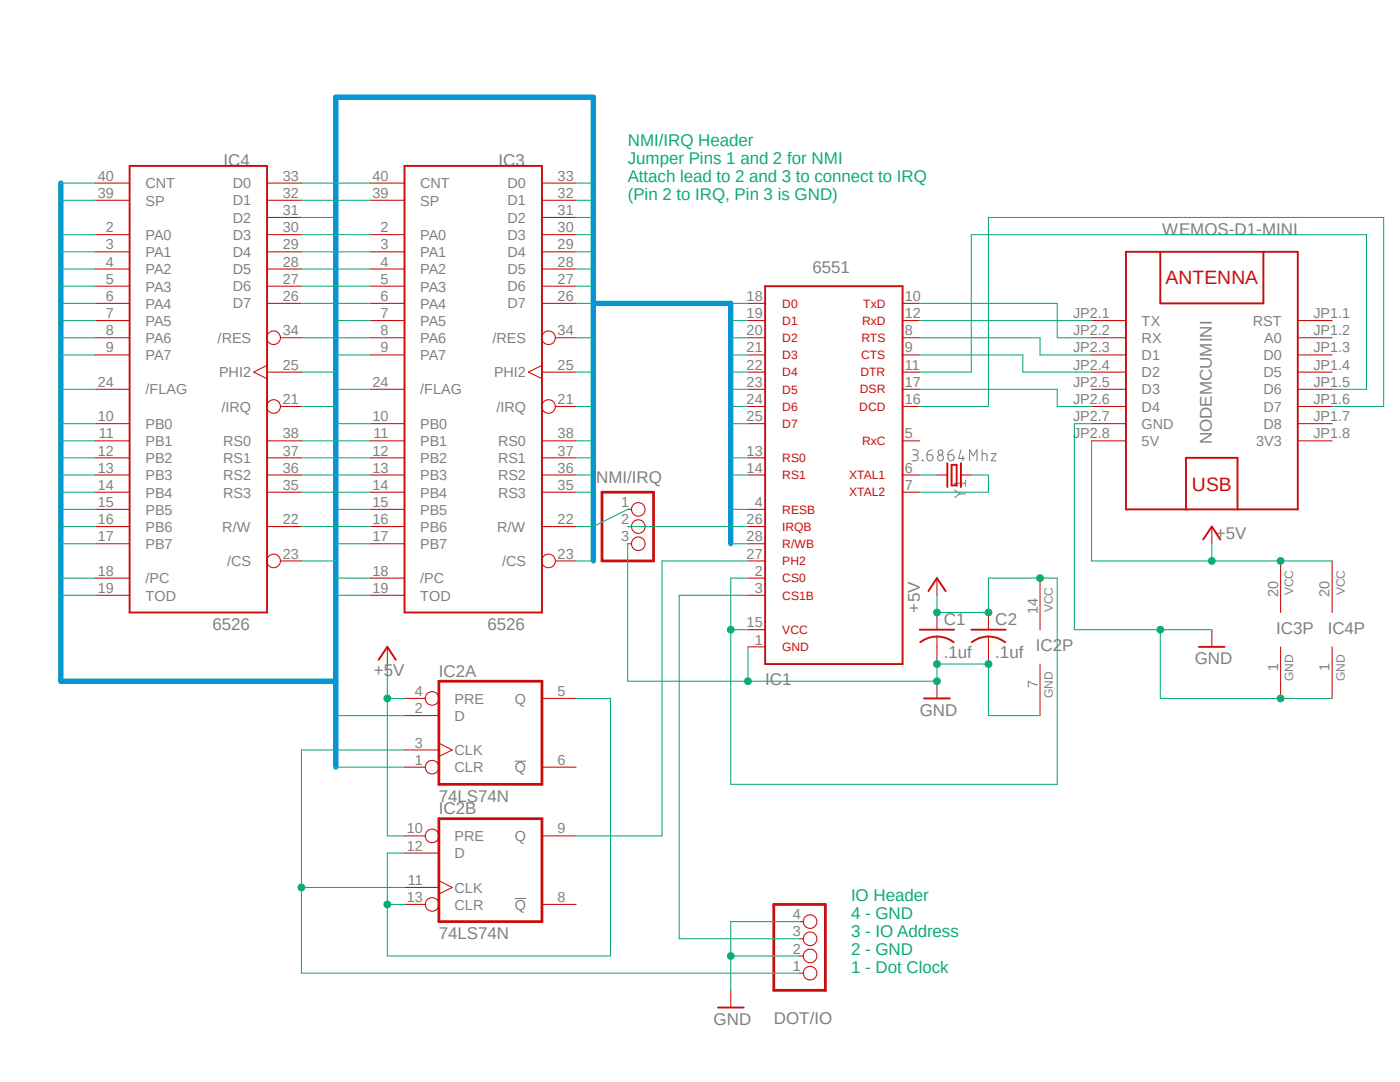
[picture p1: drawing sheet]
<svg xmlns="http://www.w3.org/2000/svg" width="279mm" height="216mm" viewBox="0 0 279 216" stroke-linecap="round" stroke-linejoin="round" font-family="sans-serif">
<path d="M11.6 18.9l264.7 186.5M276.3 18.9l-264.7 186.5" fill="none" stroke="#fff" stroke-width=".2"/>
<g fill="none" stroke="#808080" stroke-width=".21">
<path d="M182 89.7h.8a.49 .49 0 0 1 .4 .5 .49 .49 0 0 1-.4 .5h-.5M182.6 90.7a.61 .61 0 0 1 .6 .6 .61 .61 0 0 1-.6 .6h-.6M184.1 91.8l.1 .1zM185 90.7h.7a.61 .61 0 0 1 .5 .7 .61 .61 0 0 1-.6 .5 .61 .61 0 0 1-.6-.5zM186 89.7a1 1 0 0 0-1 1M189.2 90.7h.7a.63 .63 0 0 1 .5 .7 .63 .63 0 0 1-.6 .6 .63 .63 0 0 1-.6-.6zM190.2 89.7a1.07 1.07 0 0 0-1 1M190.5 97.8l1.1 .8M191.6 98.6l-1.1 .7M191.6 98.6h1.1M191.8 89.7l-.5 1.8h1.2M192.2 91v.9"/>
<path d="M192.7 96.4h-2.2l.5 .6M192.7 95.8v1.2M193.5 91.9v-2.2l.7 1.3 .8-1.3v2.2M196 90.5h.6l.3 .2 .1 1.2M196 89.7v2.2M197.8 90.5h1l-1 1.4h1M102.7 151.9h2.3M102.7 179.3h2.3"/>
<circle cx="187.7" cy="90.3" r=".48"/>
<circle cx="187.7" cy="91.4" r=".6"/>
</g>
<g fill="none" stroke="#c90d0c" stroke-width=".38">
<path d="M25.9 33.1h27.4v89.1h-27.4zM80.7 33.1h27.5v89.1h-27.5zM152.7 57.1h27.4v75.4h-27.4zM224.7 50.2h34.3v51.4h-34.3zM231.6 50.2v10.3h20.5v-10.3M189.1 92.4v4.8M189.9 92.8h1v4.1h-1zM191.8 92.4v4.8M185.3 117.9l1.7-2.5 1.7 2.5M236.7 101.6v-10.2h10.3v10.2M240.1 107.7l1.8-2.6 1.6 2.6M75.6 131.7l1.7-2.6 1.7 2.6"/>
<path d="M183.6 125.6h6.8M183.6 128.1a5.5 5.5 0 0 1 6.7 0M184.4 139.4h5.2M193.8 125.6h6.9M193.9 128.1a5.5 5.5 0 0 1 6.7 0M239.3 129.1h5.1M143.3 201h5.1"/>
</g>
<g fill="none" stroke="#c90d0c" stroke-width=".21">
<path d="M19 40h6.9M19 36.5h6.9M53.3 40h6.9M53.3 36.5h6.9M73.9 40h6.8M73.9 36.5h6.8M108.2 40h6.8M108.2 36.5h6.8M19 57.1h6.9M19 53.7h6.9M19 50.2h6.9M19 46.8h6.9"/>
<path d="M53.3 57.1h6.9M53.3 53.7h6.9M53.3 50.2h6.9M53.3 46.8h6.9M53.3 43.4h6.9M73.9 57.1h6.8M73.9 53.7h6.8M73.9 50.2h6.8M73.9 46.8h6.8M108.2 57.1h6.8M108.2 53.7h6.8M108.2 50.2h6.8"/>
<path d="M108.2 46.8h6.8M108.2 43.4h6.8M19 67.4h6.9M19 70.8h6.9M19 60.5h6.9M19 64h6.9M19 77.7h6.9M53.3 60.5h6.9M53.3 74.3h6.9M53.3 72.9l-2.7 1.4 2.7 1.3M56 67.4h4.2M73.9 67.4h6.8"/>
<path d="M73.9 70.8h6.8M73.9 60.5h6.8M73.9 64h6.8M73.9 77.7h6.8M108.2 60.5h6.8M108.2 74.3h6.8M108.2 72.9l-2.7 1.4 2.7 1.3M110.8 67.4h4.2M149.3 67.4h3.4M149.3 70.8h3.4M149.3 60.5h3.4M149.3 74.3h3.4"/>
<path d="M149.3 64h3.4M149.3 77.7h3.4M180.1 67.4h3.5M180.1 70.8h3.5M180.1 60.5h3.5M180.1 74.3h3.5M180.1 64h3.5M180.1 77.7h3.5M217.8 67.4h6.9M217.8 70.8h6.9M217.8 74.3h6.9M217.8 64h6.9"/>
<path d="M217.8 77.7h6.9M259 67.4h6.9M259 70.8h6.9M259 74.3h6.9M259 64h6.9M259 77.7h6.9M19 88h6.9M19 94.8h6.9M19 98.2h6.9M19 91.4h6.9M19 84.5h6.9M53.3 88h6.9"/>
<path d="M53.3 94.8h6.9M53.3 98.2h6.9M53.3 91.4h6.9M56 81.1h4.2M73.9 88h6.8M73.9 94.8h6.8M73.9 98.2h6.8M73.9 91.4h6.8M73.9 84.5h6.8M108.2 88h6.8M108.2 94.8h6.8M108.2 98.2h6.8"/>
<path d="M108.2 91.4h6.8M110.8 81.1h4.2M149.3 94.8h3.4M149.3 91.4h3.4M149.3 81.1h3.4M149.3 84.5h3.4M180.1 88h3.5M180.1 94.8h3.5M180.1 98.2h3.5M180.1 81.1h3.5M187 94.8h2.1M191.8 94.8h2"/>
<path d="M217.8 88h6.9M217.8 81.1h6.9M217.8 84.5h6.9M259 88h6.9M259 81.1h6.9M259 84.5h6.9M19 115.4h6.9M19 118.8h6.9M19 101.6h6.9M19 105.1h6.9M19 108.5h6.9M53.3 105.1h6.9"/>
<path d="M56 111.9h4.2M73.9 115.4h6.8M73.9 118.8h6.8M73.9 101.6h6.8M73.9 105.1h6.8M73.9 108.5h6.8M108.2 105.1h6.8M110.8 111.9h4.2M125.3 101.6h.7M125.3 105.1h.7M125.3 108.5h.7M149.3 115.4h3.4"/>
<path d="M149.3 118.8h3.4M149.3 101.6h3.4M149.3 105.1h3.4M149.3 111.9h3.4M149.3 108.5h3.4M187 115.4v3.4M207.6 115.4v10.2M241.9 105.1v3.4M255.6 111.9v10.3M265.9 111.9v10.3M77.3 129.1v3.4M80.7 139.4h4.2"/>
<path d="M108.2 139.4h6.8M149.3 129.1h3.4M149.3 125.6h3.4M187 122.2v3.4M187 127v5.5M187 135.9v3.5M197.3 122.2v3.4M197.3 127v5.5M207.6 132.5v10.3M241.9 125.6v3.5M255.6 129.1v10.3M265.9 129.1v10.3"/>
<path d="M80.7 153.1h4.2M80.7 142.8h6.9M80.7 149.6h6.9M87.6 148.3l2.7 1.3-2.7 1.4M108.2 153.1h6.8M80.7 170.2h6.9M80.7 177.1h6.9M80.7 166.8h4.2M87.6 175.7l2.7 1.4-2.7 1.3M108.2 166.8h6.8M80.7 180.5h4.2M108.2 180.5h6.8"/>
<path d="M145.8 197.6v3.4M159.6 194.2h.7M159.6 190.8h.7M159.6 187.3h.7M159.6 183.9h.7"/>
<circle cx="54.6" cy="67.4" r="1.36"/>
<circle cx="109.5" cy="67.4" r="1.36"/>
<circle cx="54.6" cy="81.1" r="1.36"/>
<circle cx="109.5" cy="81.1" r="1.36"/>
<circle cx="54.6" cy="111.9" r="1.36"/>
<circle cx="109.5" cy="111.9" r="1.36"/>
<circle cx="127.4" cy="101.6" r="1.36"/>
<circle cx="127.4" cy="105.1" r="1.36"/>
<circle cx="127.4" cy="108.5" r="1.36"/>
<circle cx="86.2" cy="139.4" r="1.36"/>
<circle cx="86.2" cy="153.1" r="1.36"/>
<circle cx="86.2" cy="166.8" r="1.36"/>
<circle cx="86.2" cy="180.5" r="1.36"/>
<circle cx="161.7" cy="187.3" r="1.36"/>
<circle cx="161.7" cy="194.2" r="1.36"/>
<circle cx="161.7" cy="190.8" r="1.36"/>
<circle cx="161.7" cy="183.9" r="1.36"/>
</g>
<path d="M120.1 98.2h10.3v13.7h-10.3zM87.6 135.9h20.6v20.6h-20.6zM87.6 163.4h20.6v20.5h-20.6zM154.4 180.5h10.3v17.1h-10.3z" fill="none" stroke="#c90d0c" stroke-width=".55"/>
<path d="M12.1 36.5v99.4h54.9M118.4 60.5h27.4v48M118.4 111.9v-92.5h-51.4v133.7" fill="none" stroke="#0696d7" stroke-width="1.1"/>
<path d="M183.6 94.8h3.4M193.8 94.8h3.5v3.4h-13.7M217.8 84.5h-3.4v41.1h27.5M231.6 125.6v13.8h34.3" fill="none" stroke="#0dab76" stroke-width=".21"/>
<circle cx="255.6" cy="139.4" r=".68" fill="#0dab76"/>
<circle cx="255.6" cy="139.4" r=".68" fill="none" stroke="#0dab76" stroke-width=".2"/>
<circle cx="231.6" cy="125.6" r=".68" fill="#0dab76"/>
<circle cx="231.6" cy="125.6" r=".68" fill="none" stroke="#0dab76" stroke-width=".2"/>
<path d="M187 132.5h10.3v10.3h10.3" fill="none" stroke="#0dab76" stroke-width=".21"/>
<circle cx="197.3" cy="132.5" r=".68" fill="#0dab76"/>
<circle cx="197.3" cy="132.5" r=".68" fill="none" stroke="#0dab76" stroke-width=".2"/>
<path d="M187 132.5v3.4" fill="none" stroke="#0dab76" stroke-width=".21"/>
<circle cx="187" cy="132.5" r=".68" fill="#0dab76"/>
<circle cx="187" cy="132.5" r=".68" fill="none" stroke="#0dab76" stroke-width=".2"/>
<path d="M149.3 129.1v6.8h37.7" fill="none" stroke="#0dab76" stroke-width=".21"/>
<circle cx="187" cy="135.9" r=".68" fill="#0dab76"/>
<circle cx="187" cy="135.9" r=".68" fill="none" stroke="#0dab76" stroke-width=".2"/>
<path d="M125.3 108.5v27.4h24" fill="none" stroke="#0dab76" stroke-width=".21"/>
<circle cx="149.3" cy="135.9" r=".68" fill="#0dab76"/>
<circle cx="149.3" cy="135.9" r=".68" fill="none" stroke="#0dab76" stroke-width=".2"/>
<path d="M145.8 190.8h13.8M159.6 183.9h-13.8v13.7" fill="none" stroke="#0dab76" stroke-width=".21"/>
<circle cx="145.8" cy="190.8" r=".68" fill="#0dab76"/>
<circle cx="145.8" cy="190.8" r=".68" fill="none" stroke="#0dab76" stroke-width=".2"/>
<path d="M187 118.8v3.4h10.3" fill="none" stroke="#0dab76" stroke-width=".21"/>
<circle cx="187" cy="122.2" r=".68" fill="#0dab76"/>
<circle cx="187" cy="122.2" r=".68" fill="none" stroke="#0dab76" stroke-width=".2"/>
<path d="M149.3 115.4h-3.5v41.1h65.2v-41.1h-3.4M145.8 125.6h3.5" fill="none" stroke="#0dab76" stroke-width=".21"/>
<circle cx="145.8" cy="125.6" r=".68" fill="#0dab76"/>
<circle cx="145.8" cy="125.6" r=".68" fill="none" stroke="#0dab76" stroke-width=".2"/>
<path d="M207.6 115.4h-10.3v6.8" fill="none" stroke="#0dab76" stroke-width=".21"/>
<circle cx="197.3" cy="122.2" r=".68" fill="#0dab76"/>
<circle cx="197.3" cy="122.2" r=".68" fill="none" stroke="#0dab76" stroke-width=".2"/>
<circle cx="207.6" cy="115.4" r=".68" fill="#0dab76"/>
<circle cx="207.6" cy="115.4" r=".68" fill="none" stroke="#0dab76" stroke-width=".2"/>
<path d="M217.8 88v23.9h24.1v-3.4" fill="none" stroke="#0dab76" stroke-width=".21"/>
<circle cx="241.8" cy="111.9" r=".68" fill="#0dab76"/>
<circle cx="241.8" cy="111.9" r=".68" fill="none" stroke="#0dab76" stroke-width=".2"/>
<path d="M241.9 111.9h24" fill="none" stroke="#0dab76" stroke-width=".21"/>
<circle cx="255.6" cy="111.9" r=".68" fill="#0dab76"/>
<circle cx="255.6" cy="111.9" r=".68" fill="none" stroke="#0dab76" stroke-width=".2"/>
<path d="M77.3 139.4h3.4M77.3 132.5v34.3h3.4" fill="none" stroke="#0dab76" stroke-width=".21"/>
<circle cx="77.3" cy="139.4" r=".68" fill="#0dab76"/>
<circle cx="77.3" cy="139.4" r=".68" fill="none" stroke="#0dab76" stroke-width=".2"/>
<g fill="none" stroke="#0dab76" stroke-width=".21">
<path d="M12.1 36.5h6.9M12.1 40h6.9M60.2 36.5h13.7M60.2 40h13.7M115 36.5h3.4M115 40h3.4M12.1 46.8h6.9M12.1 50.2h6.9M12.1 53.7h6.9M12.1 57.1h6.9M60.2 46.8h13.7M60.2 43.4h6.8"/>
<path d="M60.2 50.2h13.7M60.2 53.7h13.7M60.2 57.1h13.7M115 46.8h3.4M115 43.4h3.4M115 50.2h3.4M115 53.7h3.4M115 57.1h3.4M12.1 64h6.9M12.1 60.5h6.9M12.1 67.4h6.9M12.1 70.8h6.9"/>
<path d="M12.1 77.7h6.9M60.2 60.5h13.7M60.2 67.4h13.7M60.2 74.3h6.8M67 64h6.9M67 70.8h6.9M67 77.7h6.9M115 60.5h3.4M115 67.4h3.4M115 74.3h3.4M145.8 64h3.5M145.8 60.5h3.5"/>
<path d="M145.8 67.4h3.5M145.8 70.8h3.5M145.8 74.3h3.5M145.8 77.7h3.5M183.6 64h34.2M183.6 60.5h27.4v6.9h6.8M183.6 77.7h27.4v3.4h6.8M183.6 67.4h24v3.4h10.2M183.6 70.8h20.5v3.5h13.7M183.6 74.3h10.2v-27.5h78.9v30.9h-6.8M12.1 84.5h6.9M12.1 88h6.9"/>
<path d="M12.1 91.4h6.9M12.1 94.8h6.9M12.1 98.2h6.9M60.2 81.1h6.8M60.2 88h13.7M60.2 91.4h13.7M60.2 94.8h13.7M60.2 98.2h13.7M67 84.5h6.9M115 81.1h3.4M115 88h3.4M115 91.4h3.4"/>
<path d="M115 94.8h3.4M115 98.2h3.4M145.8 81.1h3.5M145.8 84.5h3.5M145.8 91.4h3.5M145.8 94.8h3.5M183.6 81.1h13.7v-37.7h78.8v37.7h-10.2M12.1 101.6h6.9M12.1 105.1h6.9M12.1 108.5h6.9M12.1 115.4h6.9M12.1 118.8h6.9"/>
<path d="M60.2 105.1h13.7M60.2 111.9h6.8M67 101.6h6.9M67 108.5h6.9M67 115.4h6.9M67 118.8h6.9M115 111.9h3.4M125.3 101.6l-6.9 3.5h-3.4M145.8 101.6h3.5M145.8 108.5h3.5M67 153.1h13.7M67 142.8h13.7"/>
<path d="M80.7 149.6h-20.5v44.6M60.2 177.1h20.5"/>
</g>
<circle cx="60.2" cy="177.1" r=".68" fill="#0dab76"/>
<circle cx="60.2" cy="177.1" r=".68" fill="none" stroke="#0dab76" stroke-width=".2"/>
<path d="M115 139.4h6.8v51.4h-44.5v-20.6h3.4M60.2 194.2h99.4M77.3 180.5h3.4" fill="none" stroke="#0dab76" stroke-width=".21"/>
<circle cx="77.3" cy="180.5" r=".68" fill="#0dab76"/>
<circle cx="77.3" cy="180.5" r=".68" fill="none" stroke="#0dab76" stroke-width=".2"/>
<path d="M125.3 105.1h24M149.3 111.9h-17.2v54.9h-17.1M149.3 118.8h-13.7v68.5h24" fill="none" stroke="#0dab76" stroke-width=".21"/>
<g font-size="3.9" fill="#c90d0c">
<text x="232.6" y="56.7">ANTENNA</text>
<text x="237.9" y="97.9">USB</text>
</g>
<g font-size="3.4" fill="#0dab76">
<text x="125.3" y="29.2">NMI/IRQ Header</text>
<text x="125.3" y="32.8">Jumper Pins 1 and 2 for NMI</text>
<text x="125.3" y="36.4">Attach lead to 2 and 3 to connect to IRQ</text>
<text x="125.3" y="40">(Pin 2 to IRQ, Pin 3 is GND)</text>
<text x="169.8" y="179.8">IO Header</text>
<text x="169.8" y="183.4">4 - GND</text>
<text x="169.8" y="187">3 - IO Address</text>
<text x="169.8" y="190.6">2 - GND</text>
<text x="169.8" y="194.2">1 - Dot Clock</text>
</g>
<g font-size="3.4" fill="#808080">
<text x="44.6" y="33.1">IC4</text>
<text x="99.5" y="33.1">IC3</text>
<text x="231.9" y="46.8">WEMOS-D1-MINI</text>
<text x="162.1" y="54.5">6551</text>
<text x="241.9" y="88.6" transform="rotate(-90 241.9 88.6)">NODEMCUMINI</text>
<text x="119" y="96.4">NMI/IRQ</text>
<text x="242.6" y="107.5">+5V</text>
<text x="42.4" y="125.6">6526</text>
<text x="97.3" y="125.6">6526</text>
<text x="183.6" y="122.2" transform="rotate(-90 183.6 122.2)">+5V</text>
<text x="188.3" y="124.8">C1</text>
<text x="198.6" y="124.8">C2</text>
<text x="188.3" y="131.3">.1uf</text>
<text x="198.6" y="131.3">.1uf</text>
<text x="206.7" y="129.9">IC2P</text>
<text x="254.7" y="126.5">IC3P</text>
<text x="265" y="126.5">IC4P</text>
<text x="74.6" y="134.9">+5V</text>
<text x="87.6" y="135.1">IC2A</text>
<text x="152.7" y="136.8">IC1</text>
<text x="238.4" y="132.5">GND</text>
<text x="183.6" y="142.8">GND</text>
<text x="87.6" y="159.9">74LS74N</text>
<text x="87.6" y="162.5">IC2B</text>
<text x="87.6" y="187.3">74LS74N</text>
<text x="142.4" y="204.5">GND</text>
<text x="154.4" y="204.3">DOT/IO</text>
</g>
<g font-size="2.9" fill="#808080">
<text x="19.5" y="39.5">39</text>
<text x="19.5" y="36.1">40</text>
<text x="29" y="41">SP</text>
<text x="29" y="37.6">CNT</text>
<text x="46.4" y="41">D1</text>
<text x="46.4" y="37.5">D0</text>
<text x="56.4" y="39.5">32</text>
<text x="56.4" y="36.1">33</text>
<text x="74.3" y="39.5">39</text>
<text x="74.3" y="36.1">40</text>
<text x="83.9" y="41">SP</text>
<text x="83.9" y="37.6">CNT</text>
<text x="101.3" y="41">D1</text>
<text x="101.3" y="37.5">D0</text>
<text x="111.3" y="39.5">32</text>
<text x="111.3" y="36.1">33</text>
<text x="21.1" y="46.4">2</text>
<text x="29" y="47.9">PA0</text>
<text x="46.4" y="47.8">D3</text>
<text x="46.4" y="44.4">D2</text>
<text x="56.4" y="46.4">30</text>
<text x="56.4" y="42.9">31</text>
<text x="75.9" y="46.4">2</text>
<text x="83.9" y="47.9">PA0</text>
<text x="101.3" y="47.8">D3</text>
<text x="101.3" y="44.4">D2</text>
<text x="111.3" y="46.4">30</text>
<text x="111.3" y="42.9">31</text>
<text x="21.1" y="53.2">4</text>
<text x="21.1" y="49.8">3</text>
<text x="29" y="51.3">PA1</text>
<text x="46.4" y="51.3">D4</text>
<text x="56.4" y="53.2">28</text>
<text x="56.4" y="49.8">29</text>
<text x="75.9" y="53.2">4</text>
<text x="75.9" y="49.8">3</text>
<text x="83.9" y="51.3">PA1</text>
<text x="101.3" y="51.3">D4</text>
<text x="111.3" y="53.2">28</text>
<text x="111.3" y="49.8">29</text>
<text x="21.1" y="56.6">5</text>
<text x="29" y="58.2">PA3</text>
<text x="29" y="54.7">PA2</text>
<text x="46.4" y="58.1">D6</text>
<text x="46.4" y="54.7">D5</text>
<text x="56.4" y="56.6">27</text>
<text x="75.9" y="56.6">5</text>
<text x="83.9" y="58.2">PA3</text>
<text x="83.9" y="54.7">PA2</text>
<text x="101.3" y="58.1">D6</text>
<text x="101.3" y="54.7">D5</text>
<text x="111.3" y="56.6">27</text>
<text x="21.1" y="63.5">7</text>
<text x="21.1" y="60.1">6</text>
<text x="29" y="65">PA5</text>
<text x="29" y="61.6">PA4</text>
<text x="46.4" y="61.6">D7</text>
<text x="56.4" y="60.1">26</text>
<text x="75.9" y="63.5">7</text>
<text x="75.9" y="60.1">6</text>
<text x="83.9" y="65">PA5</text>
<text x="83.9" y="61.6">PA4</text>
<text x="101.3" y="61.6">D7</text>
<text x="111.3" y="60.1">26</text>
<text x="149" y="60.1">18</text>
<text x="149" y="63.5">19</text>
<text x="180.6" y="60.1">10</text>
<text x="180.6" y="63.5">12</text>
<text x="214.2" y="63.5">JP2.1</text>
<text x="227.8" y="65">TX</text>
<text x="250" y="65">RST</text>
<text x="262.1" y="63.5">JP1.1</text>
<text x="21.1" y="70.3">9</text>
<text x="21.1" y="66.9">8</text>
<text x="29" y="71.8">PA7</text>
<text x="29" y="68.4">PA6</text>
<text x="43.4" y="68.4">/RES</text>
<text x="56.4" y="66.9">34</text>
<text x="75.9" y="70.3">9</text>
<text x="75.9" y="66.9">8</text>
<text x="83.9" y="71.8">PA7</text>
<text x="83.9" y="68.4">PA6</text>
<text x="98.3" y="68.4">/RES</text>
<text x="111.3" y="66.9">34</text>
<text x="149" y="66.9">20</text>
<text x="149" y="70.3">21</text>
<text x="180.6" y="66.9">8</text>
<text x="180.6" y="70.3">9</text>
<text x="214.2" y="66.9">JP2.2</text>
<text x="214.2" y="70.3">JP2.3</text>
<text x="227.8" y="68.4">RX</text>
<text x="227.8" y="71.8">D1</text>
<text x="252.1" y="71.8">D0</text>
<text x="252.3" y="68.4">A0</text>
<text x="262.1" y="66.9">JP1.2</text>
<text x="262.1" y="70.3">JP1.3</text>
<text x="19.5" y="77.2">24</text>
<text x="43.7" y="75.3">PHI2</text>
<text x="56.4" y="73.7">25</text>
<text x="74.3" y="77.2">24</text>
<text x="98.6" y="75.3">PHI2</text>
<text x="111.3" y="73.7">25</text>
<text x="149" y="73.7">22</text>
<text x="149" y="77.2">23</text>
<text x="180.6" y="73.7">11</text>
<text x="180.6" y="77.2">17</text>
<text x="214.2" y="73.7">JP2.4</text>
<text x="214.2" y="77.2">JP2.5</text>
<text x="227.8" y="75.3">D2</text>
<text x="252.1" y="75.3">D5</text>
<text x="262.1" y="73.7">JP1.4</text>
<text x="262.1" y="77.2">JP1.5</text>
<text x="29" y="78.7">/FLAG</text>
<text x="44.2" y="82.1">/IRQ</text>
<text x="56.4" y="80.6">21</text>
<text x="83.9" y="78.7">/FLAG</text>
<text x="99.1" y="82.1">/IRQ</text>
<text x="111.3" y="80.6">21</text>
<text x="149" y="80.6">24</text>
<text x="180.6" y="80.6">16</text>
<text x="214.2" y="80.6">JP2.6</text>
<text x="227.8" y="78.7">D3</text>
<text x="227.8" y="82.1">D4</text>
<text x="252.1" y="78.7">D6</text>
<text x="252.1" y="82.1">D7</text>
<text x="262.1" y="80.6">JP1.6</text>
<text x="19.5" y="84">10</text>
<text x="19.7" y="87.5">11</text>
<text x="29" y="89">PB1</text>
<text x="29" y="85.6">PB0</text>
<text x="44.5" y="89">RS0</text>
<text x="56.4" y="87.5">38</text>
<text x="74.3" y="84">10</text>
<text x="74.5" y="87.5">11</text>
<text x="83.9" y="89">PB1</text>
<text x="83.9" y="85.6">PB0</text>
<text x="99.4" y="89">RS0</text>
<text x="111.3" y="87.5">38</text>
<text x="149" y="84">25</text>
<text x="180.6" y="87.5">5</text>
<text x="214.2" y="84">JP2.7</text>
<text x="214.2" y="87.5">JP2.8</text>
<text x="227.8" y="85.6">GND</text>
<text x="227.8" y="89">5V</text>
<text x="250.7" y="89">3V3</text>
<text x="252.1" y="85.6">D8</text>
<text x="262.1" y="84">JP1.7</text>
<text x="262.1" y="87.5">JP1.8</text>
<text x="19.5" y="94.3">13</text>
<text x="19.5" y="90.9">12</text>
<text x="29" y="95.8">PB3</text>
<text x="29" y="92.4">PB2</text>
<text x="44.5" y="95.8">RS2</text>
<text x="44.5" y="92.4">RS1</text>
<text x="56.4" y="94.3">36</text>
<text x="56.4" y="90.9">37</text>
<text x="74.3" y="94.3">13</text>
<text x="74.3" y="90.9">12</text>
<text x="83.9" y="95.8">PB3</text>
<text x="83.9" y="92.4">PB2</text>
<text x="99.4" y="95.8">RS2</text>
<text x="99.4" y="92.4">RS1</text>
<text x="111.3" y="94.3">36</text>
<text x="111.3" y="90.9">37</text>
<text x="149" y="90.9">13</text>
<text x="149" y="94.3">14</text>
<text x="180.6" y="94.3">6</text>
<text x="19.5" y="101.2">15</text>
<text x="19.5" y="97.7">14</text>
<text x="29" y="99.3">PB4</text>
<text x="44.5" y="99.3">RS3</text>
<text x="56.4" y="97.7">35</text>
<text x="74.3" y="101.2">15</text>
<text x="74.3" y="97.7">14</text>
<text x="83.9" y="99.3">PB4</text>
<text x="99.4" y="99.3">RS3</text>
<text x="111.3" y="97.7">35</text>
<text x="124" y="101.2">1</text>
<text x="150.6" y="101.2">4</text>
<text x="180.6" y="97.7">7</text>
<text x="19.5" y="104.6">16</text>
<text x="29" y="106.1">PB6</text>
<text x="29" y="102.7">PB5</text>
<text x="44.4" y="106.1">R/W</text>
<text x="56.4" y="104.6">22</text>
<text x="74.3" y="104.6">16</text>
<text x="83.9" y="106.1">PB6</text>
<text x="83.9" y="102.7">PB5</text>
<text x="99.2" y="106.1">R/W</text>
<text x="111.3" y="104.6">22</text>
<text x="124" y="104.6">2</text>
<text x="149" y="104.6">26</text>
<text x="19.5" y="108">17</text>
<text x="29" y="109.6">PB7</text>
<text x="45.3" y="113">/CS</text>
<text x="56.4" y="111.5">23</text>
<text x="74.3" y="108">17</text>
<text x="83.9" y="109.6">PB7</text>
<text x="100.2" y="113">/CS</text>
<text x="111.3" y="111.5">23</text>
<text x="124" y="108">3</text>
<text x="149" y="111.5">27</text>
<text x="149" y="108">28</text>
<text x="19.5" y="118.3">19</text>
<text x="19.5" y="114.9">18</text>
<text x="29" y="119.8">TOD</text>
<text x="29" y="116.4">/PC</text>
<text x="74.3" y="118.3">19</text>
<text x="74.3" y="114.9">18</text>
<text x="83.9" y="119.8">TOD</text>
<text x="83.9" y="116.4">/PC</text>
<text x="150.6" y="114.9">2</text>
<text x="150.6" y="118.3">3</text>
<text x="255.1" y="119.1" transform="rotate(-90 255.1 119.1)">20</text>
<text x="265.3" y="119.1" transform="rotate(-90 265.3 119.1)">20</text>
<text x="149" y="125.2">15</text>
<text x="207.1" y="122.5" transform="rotate(-90 207.1 122.5)">14</text>
<text x="150.6" y="128.6">1</text>
<text x="207.1" y="137.3" transform="rotate(-90 207.1 137.3)">7</text>
<text x="255.1" y="133.9" transform="rotate(-90 255.1 133.9)">1</text>
<text x="265.3" y="133.9" transform="rotate(-90 265.3 133.9)">1</text>
<text x="82.8" y="142.3">2</text>
<text x="82.8" y="138.9">4</text>
<text x="90.7" y="143.8">D</text>
<text x="90.7" y="140.4">PRE</text>
<text x="102.7" y="140.4">Q</text>
<text x="111.3" y="138.9">5</text>
<text x="82.8" y="149.2">3</text>
<text x="82.8" y="152.6">1</text>
<text x="90.7" y="154.1">CLR</text>
<text x="90.7" y="150.7">CLK</text>
<text x="102.7" y="154.1">Q</text>
<text x="111.3" y="152.6">6</text>
<text x="81.2" y="166.3">10</text>
<text x="90.7" y="167.8">PRE</text>
<text x="102.7" y="167.8">Q</text>
<text x="111.3" y="166.3">9</text>
<text x="81.2" y="169.7">12</text>
<text x="90.7" y="171.2">D</text>
<text x="81.4" y="176.6">11</text>
<text x="90.7" y="178.1">CLK</text>
<text x="81.2" y="180">13</text>
<text x="90.7" y="181.5">CLR</text>
<text x="102.7" y="181.5">Q</text>
<text x="111.3" y="180">8</text>
<text x="158.2" y="183.4">4</text>
<text x="158.2" y="190.3">2</text>
<text x="158.2" y="186.9">3</text>
<text x="158.2" y="193.7">1</text>
</g>
<g font-size="2.4" fill="#c90d0c">
<text x="156.1" y="61.4">D0</text>
<text x="156.1" y="64.8">D1</text>
<text x="172" y="64.8">RxD</text>
<text x="172.3" y="61.4">TxD</text>
<text x="156.1" y="68.2">D2</text>
<text x="156.1" y="71.7">D3</text>
<text x="171.9" y="71.6">CTS</text>
<text x="171.9" y="68.2">RTS</text>
<text x="156.1" y="75.1">D4</text>
<text x="171.7" y="75.1">DTR</text>
<text x="156.1" y="78.5">D5</text>
<text x="156.1" y="82">D6</text>
<text x="171.5" y="81.9">DCD</text>
<text x="171.6" y="78.5">DSR</text>
<text x="156.1" y="85.4">D7</text>
<text x="172" y="88.8">RxC</text>
<text x="156.1" y="92.2">RS0</text>
<text x="156.1" y="95.7">RS1</text>
<text x="169.5" y="95.6">XTAL1</text>
<text x="169.5" y="99.1">XTAL2</text>
<text x="156.1" y="102.5">RESB</text>
<text x="156.1" y="106">IRQB</text>
<text x="156.1" y="109.4">R/WB</text>
<text x="156.1" y="112.8">PH2</text>
<text x="156.1" y="116.2">CS0</text>
<text x="156.1" y="119.6">CS1B</text>
<text x="156.1" y="129.9">GND</text>
<text x="156.1" y="126.5">VCC</text>
</g>
<g font-size="2.4" fill="#808080">
<text x="258.1" y="118.8" transform="rotate(-90 258.1 118.8)">VCC</text>
<text x="268.4" y="118.8" transform="rotate(-90 268.4 118.8)">VCC</text>
<text x="210.1" y="122.2" transform="rotate(-90 210.1 122.2)">VCC</text>
<text x="258.1" y="135.9" transform="rotate(-90 258.1 135.9)">GND</text>
<text x="268.4" y="135.9" transform="rotate(-90 268.4 135.9)">GND</text>
<text x="210.1" y="139.4" transform="rotate(-90 210.1 139.4)">GND</text>
</g>
</svg>
